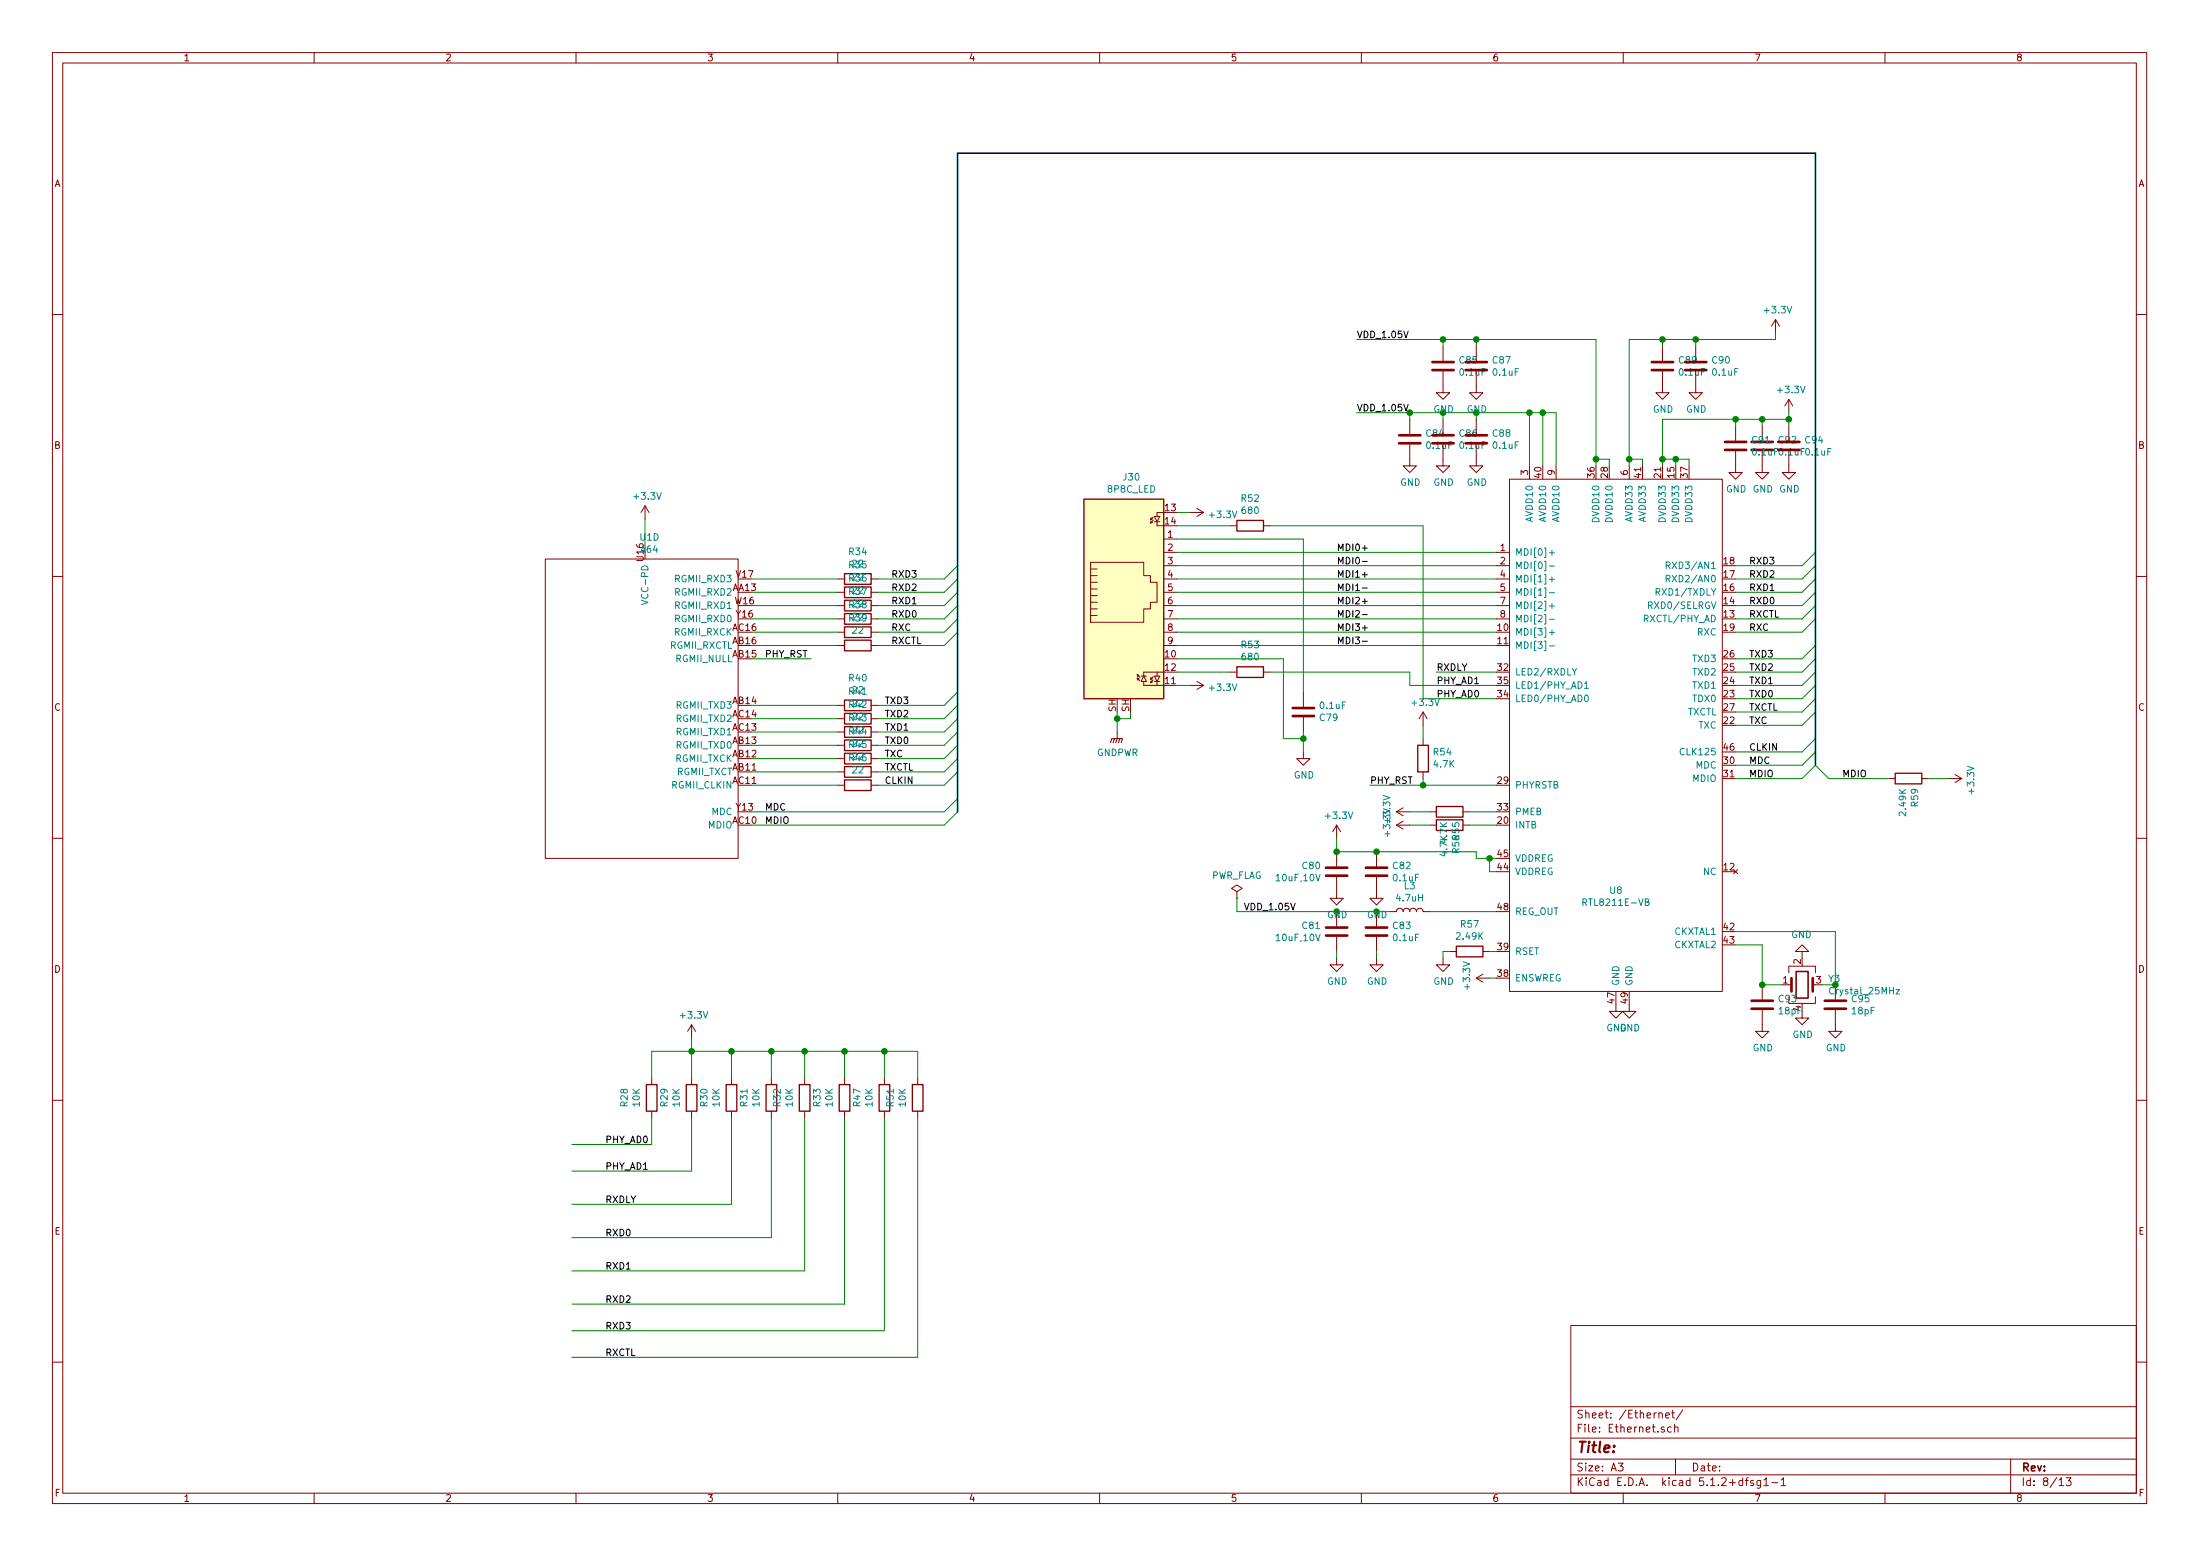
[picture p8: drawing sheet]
<svg xmlns="http://www.w3.org/2000/svg" width="420mm" height="297mm" viewBox="0 0 420 297" stroke-linecap="round" stroke-linejoin="round" font-family="sans-serif">
<g fill="none" stroke="#840000" stroke-width=".19">
<path d="M10 10h400v277h-400zM12 12h396v273.1h-396zM60 10v2M110 10v2M160 10v2M210 10v2M260 10v2M310 10v2M360 10v2M10 60h2M275.6 70.9v4.1h1.3l-1.3 1.2-1.3-1.2h1.3M275.6 66.1v2.8"/>
<path d="M281.9 70.9v4.1h1.3l-1.3 1.2-1.2-1.2h1.2M281.9 66.1v2.8M317.5 70.9v4.1h1.3l-1.3 1.2-1.3-1.2h1.3M317.5 66.1v2.8M323.8 70.9v4.1h1.3l-1.3 1.2-1.2-1.2h1.2M323.8 66.1v2.8M339.1 61l-.8 1.3M339.1 61v2.5M339.1 61l.8 1.3M341.6 76.2l-.7 1.3M341.6 76.2v2.6M341.6 76.2l.8 1.3"/>
<path d="M408 60h2M123.2 96.6l-.8 1.2M123.2 96.6v2.5M123.2 96.6l.8 1.2M219.8 99.5l-.1 .4M219.8 98.8l-.1 .4M220.2 99.4l-.5 .5 .4-.2M220.2 98.7l-.5 .5 .4-.1M220.5 98.6h1l-.5 1zM220.5 99.6h1M221 99.6v.8h1.2M222.2 97.8h-1.2v.8"/>
<path d="M227.3 97.8h2.6M228.6 97.1l1.3 .7M229.9 97.8l-1.3 .8M269.2 84.9v4h1.3l-1.3 1.3-1.2-1.3h1.2M269.2 80v2.8M275.6 84.9v4h1.3l-1.3 1.3-1.3-1.3h1.3M275.6 80v2.8M281.9 84.9v4h1.3l-1.3 1.3-1.2-1.3h1.2M281.9 80v2.8M288.3 91.5h40.6v97.8h-40.6zM292.1 88.9v2.6M297.2 88.9v2.6"/>
<path d="M311.1 88.9v2.6M331.5 86.1v4.1h1.2l-1.2 1.3-1.3-1.3h1.3M331.5 81.3v2.8M336.5 86.1v4.1h1.3l-1.3 1.3-1.2-1.3h1.2M336.5 81.3v2.8M341.6 86.1v4.1h1.3l-1.3 1.3-1.2-1.3h1.2M341.6 81.3v2.8M10 110h2M104.1 106.7h36.9v57.2h-36.9zM160 110.5h1.3M160 113.1h1.3M160 115.6h1.3"/>
<path d="M160 118.1h1.3M166.4 110.5h1.2M166.4 113.1h1.2M166.4 115.6h1.2M166.4 118.1h1.2M208.3 117.5h1.2M208.3 116.2h1.2M208.3 115h1.2M208.3 113.7h1.2M208.3 112.4h1.2M208.3 111.2h1.2M208.3 107.4h10.1v2.5h1.3v1.3h1.3v3.8h-1.3v1.2h-1.3v2.6h-10.1z"/>
<path d="M208.3 109.9h1.2M208.3 108.6h1.2M222.2 105.4h2.6M222.2 108h2.6M222.2 110.5h2.6M222.2 113.1h2.6M222.2 115.6h2.6M222.2 118.1h2.6M222.2 102.9h2.6M234.9 100.4h1.3M241.3 100.4h1.3M285.7 105.4h2.6"/>
<path d="M285.7 108h2.6M285.7 110.5h2.6M285.7 113.1h2.6M285.7 115.6h2.6M285.7 118.1h2.6M408 110h2M160 120.7h1.3M160 123.2h1.3M160 134.7h1.3M160 137.2h1.3M160 139.7h1.3M166.4 120.7h1.2"/>
<path d="M166.4 123.2h1.2M166.4 134.7h1.2M166.4 137.2h1.2M166.4 139.7h1.2M213.4 139.7v1.3M217.2 129.4l.1 .4M217.2 128.8l.1 .4M217.6 129.6l-.4-.2 .5 .6M217.6 128.9l-.4-.1 .5 .5M217.9 129.1h1M218.4 129.1l.5 1h-1zM218.4 130.1v.7h3.8"/>
<path d="M219.8 130l-.1 .3M219.8 129.3l-.1 .4M220.2 129.8l-.5 .5 .4-.1M220.2 129.2l-.5 .5 .4-.1M220.5 129.1h1l-.5 1zM220.5 130.1h1M221 128.3v.8M221 130.1v.7M222.2 128.3h-3.8v.8M222.2 120.7h2.6M222.2 123.2h2.6M227.3 130.8h2.6"/>
<path d="M228.6 130.1l1.3 .7M229.9 130.8l-1.3 .8M234.9 128.3h1.3M241.3 128.3h1.3M248.9 132.1v2.8M248.9 136.9v2.8M271.8 135.9l-.8 1.3M271.8 135.9v2.6M271.8 135.9l.7 1.3M160 142.3h1.3M160 144.8h1.3M160 147.4h1.3"/>
<path d="M160 149.9h1.3M166.4 142.3h1.2M166.4 144.8h1.2M166.4 147.4h1.2M166.4 149.9h1.2M248.9 143.5v1.3h1.3l-1.3 1.3-1.3-1.3h1.3M255.3 157.5v2.6M255.3 157.5l-.8 1.3M255.3 157.5l.7 1.3M266.7 157.5h2.5M266.7 157.5l1.3 .8M266.7 155h2.5"/>
<path d="M266.7 155l1.3 .7M268 156.8l-1.3 .7M268 154.2l-1.3 .8M271.8 141v1.3M271.8 147.4v1.2M273 157.5h1.3M273 155h1.3M279.4 157.5h1.3M279.4 155h1.3M360.7 148.6h1.2M367 148.6h1.3M372.1 148.6h2.5"/>
<path d="M373.4 147.9l1.2 .7M374.6 148.6l-1.2 .8M10 160h2M236.2 170.2l1-.6-1-.7-1 .7 1 .6v1.3M236.2 171.5h.1M255.3 167.4v4.1h1.2l-1.2 1.3-1.3-1.3h1.3M255.3 162.6v2.8M255.3 174v2.8M255.3 178.9v2.7M262.9 167.4v4.1h1.3l-1.3 1.3-1.3-1.3h1.3M262.9 162.6v2.8M262.9 174v2.8"/>
<path d="M262.9 178.9v2.7M265.4 174h1.3a.63 .63 0 0 1 .6-.6 .63 .63 0 0 1 .7 .6 .63 .63 0 0 1 .6-.6 .63 .63 0 0 1 .6 .6 .63 .63 0 0 1 .7-.6 .63 .63 0 0 1 .6 .6 .63 .63 0 0 1 .6-.6 .63 .63 0 0 1 .7 .6h1.2M331.1 166l.8 .8M331.9 166l-.8 .8M408 160h2M132.1 195.6v2.6M132.1 195.6l-.8 1.3M132.1 195.6l.7 1.3M255.3 182.9v1.3h1.2l-1.2 1.3-1.3-1.3h1.3M262.9 182.9v1.3h1.3l-1.3 1.3-1.3-1.3h1.3M275.6 182.9v1.3h1.3l-1.3 1.3-1.3-1.3h1.3M276.9 181.6h1.2"/>
<path d="M281.9 186.7l1.3 .8M281.9 186.7h2.6M283.2 186l-1.3 .7M283.2 181.6h1.3M308.6 191.8v1.3h1.3l-1.3 1.2-1.3-1.2h1.3M311.1 191.8v1.3h1.3l-1.3 1.2-1.2-1.2h1.2M336.5 192.8v4.1h1.3l-1.3 1.3-1.2-1.3h1.2M336.5 188v2.8M341.6 190.3v1.3h5.1v-1.3M341.6 185.7v-1.3h5.1v1.3M341.6 188h.5M344.2 193.1v1.2h1.2l-1.2 1.3-1.3-1.3h1.3"/>
<path d="M344.2 181.6h1.2l-1.2-1.2-1.3 1.2h1.3v1.3M346.2 188h.5M350.5 192.8v4.1h1.3l-1.3 1.3-1.3-1.3h1.3M10 210h2M124.5 205.8v1.2M124.5 212.1v1.3M132.1 205.8v1.2M132.1 212.1v1.3M139.7 205.8v1.2M139.7 212.1v1.3M147.3 205.8v1.2M147.3 212.1v1.3"/>
<path d="M153.7 205.8v1.2M153.7 212.1v1.3M161.3 205.8v1.2M161.3 212.1v1.3M168.9 205.8v1.2M168.9 212.1v1.3M175.3 205.8v1.2M175.3 212.1v1.3M408 210h2M300 253h108v32.1h-108zM10 260h2M300 278.5h108"/>
<path d="M300 274.5h108M300 268.5h108M309 279.3h1l-.5 .6 .4 .1v.7l-.2 .1-.7-.1M316.8 269.8h.1a.37 .37 0 0 1 .6 .1v.8M317.8 272.5a.37 .37 0 0 0-.6 .1l.1 .2 .5 .2 .1 .1-.2 .3-.5-.1M318.1 270.2l.7-.1-.1-.3-.4-.1-.2 .2 .1 .7h.5M319.2 272.5l-.5-.1-.2 .3v.6l.2 .1 .5-.1M319.3 269.7h.5M319.5 269.2v1.3l.3 .2M319.8 272.5h.1a.37 .37 0 0 1 .6 .1v.8M319.8 271.9v1.5M320 278.5v3"/>
<path d="M321.4 269.1l-1.3 2M384 278.5v6.6M408 260h2M60 285.1v1.9M110 285.1v1.9M160 285.1v1.9M210 285.1v1.9M260 285.1v1.9M300 281.5h108M310 285.1v1.9M333.3 282.6h.6M333.9 282.1l-.4 .2v1.3"/>
<path d="M334.9 282.7l-.4-.1-.2 .2 .1 .2 .5 .2v.3h-.6M336.2 282.6v1.2l-.3 .3-.3-.1M336.2 282.7l-.4-.1-.3 .3 .1 .6 .2 .1 .4-.1M336.9 282.5l.4-.4v1.5M336.9 283.6h.8M338.4 283h1.1M340.2 282.5l.4-.4v1.5M340.2 283.6h.8M360 285.1v1.9M393.2 282.5l.5-.4v1.5M393.2 283.6h.9M394.6 282.1h.9l-.5 .6 .5 .1v.7l-.3 .1-.6-.1"/>
</g>
<g fill="none" stroke="#008484" stroke-width=".19">
<path d="M122.5 114.6l1.2 .4-1.2 .4M295.9 105.5h1M295.9 108.1h1M295.9 110.6h1M295.9 113.1h1M295.9 115.7h1M295.9 118.2h1M296.4 105v1M296.4 110.1v1M296.4 115.2v1M314.8 115.6l.7-.1v-.5l-.7-.1v1.3M316.3 113h.6v-.5l-.6-.1v1.2"/>
<path d="M318.2 110.5l.6-.1 .1-.2v-.3l-.7-.1v1.3M318.2 107.9h.6l.1-.2v-.3l-.7-.1v1.2M318.5 110.5l.4 .6M318.5 107.9l.4 .6M295.9 120.8h1M295.9 123.3h1M296.4 120.3v.9M300.3 127.6l.4 .7 .4-.7M302.6 130.5l.4-.4v1.3M302.6 131.4h.8M302.7 132.8l.2-.1a.67 .67 0 0 1 .5 .6 .67 .67 0 0 1-.5 .6l-.3-.4zM264.2 153.9v-.8l.5 .4 .1-.4h.5l.2 .2-.2 .6"/>
<path d="M264.2 151.9l1.3 .4-1.3 .4M275.1 157.8h1.2M275.1 157.1l.7 .7M276.3 158.8l-1.2-.5v.8M276.3 157.1l-.7 .5M302.3 172.2h.6l.1-.5-.7-.1v1.3M314.2 172.2l.6-.1v-.4l-.6-.1v1.3h.5l.3-.3v-.2l-.3-.2M362.1 188.9h.7l-.7 .8h.7"/>
</g>
<g fill="none" stroke="#008400" stroke-width=".19">
<path d="M259.1 78.8h38.1v10.1M259.1 64.8h45.7v24.1M269.2 78.8v1.2M275.6 64.8v1.3M275.6 78.8v1.2M281.9 64.8v1.3M281.9 78.8v1.2M292.1 78.8v10.1M294.6 78.8v10.1M317.5 64.8v1.3M323.8 64.8v1.3M339.1 63.5v1.3h-28v24.1"/>
<path d="M341.6 78.8v2.5M123.2 99.1v5.1M224.8 97.8h2.5M304.8 87.7h2.5v1.2M311.1 87.7h2.6v1.2M317.5 87.7h5.1v1.2M320 87.7v1.2M331.5 80v1.3M336.5 80v1.3M341.6 80h-24.1v8.9M143.5 110.5h16.5M143.5 113.1h16.5"/>
<path d="M143.5 115.6h16.5M143.5 118.1h16.5M182.9 108l-2.6 2.5h-12.7M182.9 113.1l-2.6 2.5h-12.7M182.9 115.6l-2.6 2.5h-12.7M182.9 110.5l-2.6 2.6h-12.7M182.9 118.1l-2.6 2.6h-12.7M224.8 110.5h60.9M224.8 113.1h60.9M224.8 115.6h60.9M224.8 118.1h60.9M224.8 108h60.9"/>
<path d="M224.8 102.9h24.1v29.2M224.8 100.4h10.1M224.8 105.4h60.9M242.6 100.4h29.2v33h13.9M346.7 108l-2.5 2.5h-12.7M346.7 110.5l-2.5 2.6h-12.7M346.7 113.1l-2.5 2.5h-12.7M346.7 115.6l-2.5 2.5h-12.7M346.7 118.1l-2.5 2.6h-12.7M346.7 105.4l-2.5 2.6h-12.7M143.5 120.7h16.5M143.5 123.2h16.5"/>
<path d="M143.5 134.7h16.5M143.5 137.2h16.5M143.5 139.7h16.5M143.5 125.8h11.4M182.9 120.7l-2.6 2.5h-12.7M182.9 132.1l-2.6 2.6h-12.7M182.9 134.7l-2.6 2.5h-12.7M182.9 137.2l-2.6 2.5h-12.7M182.9 139.7l-2.6 2.6h-12.7M213.4 135.9v3.8M215.9 135.9v1.3h-2.5M224.8 120.7h60.9"/>
<path d="M224.8 123.2h60.9M224.8 130.8h2.5M224.8 128.3h10.1M224.8 125.8h20.3v15.2h3.8M242.6 128.3h26.6v2.5h16.5M248.9 139.7v3.8M271.8 138.5v2.5M274.3 128.3h11.4M346.7 135.9l-2.5 2.6h-12.7M346.7 130.8l-2.5 2.6h-12.7M346.7 128.3l-2.5 2.5h-12.7M346.7 125.8l-2.5 2.5h-12.7"/>
<path d="M346.7 123.2l-2.5 2.6h-12.7M346.7 133.4l-2.5 2.5h-12.7M143.5 142.3h16.5M143.5 144.8h16.5M143.5 147.4h16.5M143.5 149.9h16.5M182.9 142.3l-2.6 2.5h-12.7M182.9 144.8l-2.6 2.6h-12.7M182.9 147.4l-2.6 2.5h-12.7M182.9 152.4l-2.6 2.6h-36.8M182.9 155l-2.6 2.5h-36.8M261.6 149.9h24.1"/>
<path d="M269.2 155h3.8M269.2 157.5h3.8M271.8 148.6v1.3M280.7 155h5M280.7 157.5h5M331.5 148.6h12.7l2.5-2.5 2.5 2.5h11.5M346.7 143.5l-2.5 2.6h-12.7M346.7 141l-2.5 2.5h-12.7M368.3 148.6h3.8M236.2 171.5v2.5h26.7M255.3 160.1v2.5h26.6v1.3h3.8M273 174h12.7"/>
<path d="M284.5 163.9v2.5h1.2M331.5 177.8h19v10.2h-2.5M132.1 198.2v7.6M255.3 181.6v1.3M262.9 181.6v1.3M276.9 181.6h-1.3v1.3M284.5 181.6h1.2M284.5 186.7h1.2M331.5 180.4h5v7.6h3.9M124.5 213.4v5.1h-15.3M124.5 205.8v-5.1h50.8v5.1M132.1 213.4v10.2h-22.9"/>
<path d="M139.7 200.7v5.1M139.7 213.4v16.5h-30.5M147.3 213.4v22.9h-38.1M147.3 200.7v5.1M153.7 213.4v29.2h-44.5M153.7 200.7v5.1M161.3 213.4v35.6h-52.1M161.3 200.7v5.1M168.9 213.4v40.6h-59.7M168.9 200.7v5.1M175.3 213.4v45.7h-66.1"/>
</g>
<g fill="none" stroke="#840000" stroke-width=".51">
<path d="M273.6 70.6h4M273.6 69.1h4M279.9 70.6h4.1M279.9 69.1h4.1M315.5 70.6h4M315.5 69.1h4M321.8 70.6h4.1M321.8 69.1h4.1M267.2 84.6h4.1M267.2 83.1h4.1M273.6 84.6h4M273.6 83.1h4"/>
<path d="M279.9 84.6h4.1M279.9 83.1h4.1M329.4 85.9h4.1M329.4 84.4h4.1M334.5 85.9h4.1M334.5 84.4h4.1M339.6 85.9h4.1M339.6 84.4h4.1M246.9 135.2h4.1M246.9 136.7h4.1M253.2 178.6h4.1M253.2 177.1h4.1"/>
<path d="M253.2 167.2h4.1M253.2 165.6h4.1M260.9 178.6h4M260.9 177.1h4M260.9 167.2h4M260.9 165.6h4M334.5 192.6h4.1M334.5 191h4.1M342.1 186.7v2.6M346.2 186.7v2.6M348.5 192.6h4.1M348.5 191h4.1"/>
</g>
<path d="M346.7 146.1v-116.9h-163.8v125.8" fill="none" stroke="#000084" stroke-width=".3"/>
<g fill="#008400" stroke="#008400" stroke-width=".25">
<circle cx="262.9" cy="162.6" r=".51"/>
<circle cx="284.5" cy="163.9" r=".51"/>
<circle cx="213.4" cy="137.2" r=".51"/>
<circle cx="294.6" cy="78.8" r=".51"/>
<circle cx="292.1" cy="78.8" r=".51"/>
<circle cx="269.2" cy="78.8" r=".51"/>
<circle cx="304.8" cy="87.7" r=".51"/>
<circle cx="275.6" cy="64.8" r=".51"/>
<circle cx="281.9" cy="64.8" r=".51"/>
<circle cx="311.1" cy="87.7" r=".51"/>
<circle cx="317.5" cy="64.8" r=".51"/>
<circle cx="323.8" cy="64.8" r=".51"/>
<circle cx="317.5" cy="87.7" r=".51"/>
<circle cx="320" cy="87.7" r=".51"/>
<circle cx="336.5" cy="80" r=".51"/>
<circle cx="341.6" cy="80" r=".51"/>
<circle cx="271.8" cy="149.9" r=".51"/>
<circle cx="336.5" cy="188" r=".51"/>
<circle cx="350.5" cy="188" r=".51"/>
<circle cx="132.1" cy="200.7" r=".51"/>
<circle cx="255.3" cy="162.6" r=".51"/>
<circle cx="139.7" cy="200.7" r=".51"/>
<circle cx="147.3" cy="200.7" r=".51"/>
<circle cx="153.7" cy="200.7" r=".51"/>
<circle cx="161.3" cy="200.7" r=".51"/>
<circle cx="168.9" cy="200.7" r=".51"/>
<circle cx="248.9" cy="141" r=".51"/>
<circle cx="331.5" cy="80" r=".51"/>
</g>
<path d="M207 95.3h15.2v38.1h-15.2z" fill="#ffffc2" stroke="#ffffc2" stroke-width=".19"/>
<g fill="none" stroke="#840000" stroke-width=".25">
<path d="M207 95.3h15.2v38.1h-15.2zM236.2 99.4h5.1v2h-5.1zM161.3 109.5h5.1v2h-5.1zM161.3 112.1h5.1v2h-5.1zM161.3 114.6h5.1v2h-5.1zM161.3 117.1h5.1v2.1h-5.1zM161.3 119.7h5.1v2h-5.1zM161.3 122.2h5.1v2h-5.1zM161.3 133.6h5.1v2.1h-5.1zM161.3 136.2h5.1v2h-5.1zM161.3 138.7h5.1v2.1h-5.1zM236.2 127.3h5.1v2h-5.1z"/>
<path d="M161.3 141.3h5.1v2h-5.1zM161.3 143.8h5.1v2h-5.1zM161.3 146.3h5.1v2.1h-5.1zM161.3 148.9h5.1v2h-5.1zM270.8 142.3h2v5.1h-2zM274.3 156.5h5.1v2h-5.1zM274.3 154h5.1v2h-5.1zM361.9 147.6h5.1v2h-5.1zM278.1 180.6h5.1v2.1h-5.1zM123.4 207h2.1v5.1h-2.1zM131.1 207h2v5.1h-2zM138.7 207h2v5.1h-2z"/>
<path d="M146.3 207h2v5.1h-2zM152.7 207h2v5.1h-2zM160.3 207h2v5.1h-2zM167.9 207h2v5.1h-2zM174.2 207h2.1v5.1h-2.1z"/>
</g>
<path d="M212.1 141.8l.2-.8h2.1l-.3 .8M212.9 141l-.3 .8M213.4 141l-.3 .8M213.9 141l-.3 .8" fill="none" stroke="#840000" stroke-width=".2"/>
<path d="M343 185.5h2.3v5h-2.3z" fill="none" stroke="#840000" stroke-width=".3"/>
<path d="M260.2 104.6h.9M260.2 107.2h.9M260.2 109.7h.9M260.2 112.3h.9M260.2 114.8h.9M260.2 117.3h.9M260.2 119.9h.9M260.2 122.4h.9" fill="none" stroke="#000" stroke-width=".19"/>
<text font-size="2.8" fill="#840000" x="301" y="277.3">Title:</text>
<g font-size="2.1" fill="#840000">
<text x="301" y="273.5">File: Ethernet.sch</text>
<text x="301" y="270.8">Sheet: /Ethernet/</text>
<text x="301" y="280.9">Size: A3</text>
<text x="323" y="280.9">Date:</text>
<text x="386" y="280.9">Rev:</text>
<text x="301" y="283.7">KiCad E.D.A. kicad 5.1.2+dfsg1-1</text>
<text x="386" y="283.7">Id: 8/13</text>
</g>
<g font-size="1.8" fill="#840000">
<text x="35" y="11.7">1</text>
<text x="85" y="11.7">2</text>
<text x="135" y="11.7">3</text>
<text x="185" y="11.7">4</text>
<text x="235" y="11.7">5</text>
<text x="285" y="11.7">6</text>
<text x="335" y="11.7">7</text>
<text x="385" y="11.7">8</text>
<text x="10.4" y="35.7">A</text>
<text x="408.4" y="35.7">A</text>
<text x="10.4" y="85.7">B</text>
<text x="408.4" y="85.7">B</text>
<text x="291.8" y="90.7" transform="rotate(-90 291.8 90.7)">3</text>
<text x="294.4" y="91.2" transform="rotate(-90 294.4 91.2)">40</text>
<text x="296.9" y="90.7" transform="rotate(-90 296.9 90.7)">9</text>
<text x="304.5" y="91.2" transform="rotate(-90 304.5 91.2)">36</text>
<text x="307.1" y="91.2" transform="rotate(-90 307.1 91.2)">28</text>
<text x="310.9" y="90.7" transform="rotate(-90 310.9 90.7)">6</text>
<text x="313.4" y="91.2" transform="rotate(-90 313.4 91.2)">41</text>
<text x="317.2" y="91.2" transform="rotate(-90 317.2 91.2)">21</text>
<text x="319.8" y="91.2" transform="rotate(-90 319.8 91.2)">15</text>
<text x="322.3" y="91.2" transform="rotate(-90 322.3 91.2)">37</text>
<text x="222.6" y="97.6">13</text>
<text x="222.6" y="100.1">14</text>
<text x="223" y="102.7">1</text>
<text x="223" y="105.2">2</text>
<text x="223" y="107.7">3</text>
<text x="286.5" y="105.2">1</text>
<text x="286.5" y="107.7">2</text>
<text x="329.2" y="107.7">18</text>
<text x="140" y="112.8">AA13</text>
<text x="140.7" y="110.3">V17</text>
<text x="223" y="110.3">4</text>
<text x="223" y="112.8">5</text>
<text x="286.5" y="110.3">4</text>
<text x="286.5" y="112.8">5</text>
<text x="329.2" y="112.8">16</text>
<text x="329.2" y="110.3">17</text>
<text x="140.4" y="115.4">W16</text>
<text x="140.7" y="117.9">Y16</text>
<text x="223" y="115.4">6</text>
<text x="223" y="117.9">7</text>
<text x="286.5" y="115.4">7</text>
<text x="286.5" y="117.9">8</text>
<text x="329.2" y="117.9">13</text>
<text x="329.2" y="115.4">14</text>
<text x="140" y="125.5">AB15</text>
<text x="140" y="123">AB16</text>
<text x="140" y="120.4">AC16</text>
<text x="222.6" y="125.5">10</text>
<text x="223" y="120.4">8</text>
<text x="223" y="123">9</text>
<text x="286.1" y="120.4">10</text>
<text x="286.1" y="123">11</text>
<text x="329.2" y="120.4">19</text>
<text x="329.2" y="125.5">26</text>
<text x="222.6" y="130.6">11</text>
<text x="222.6" y="128.1">12</text>
<text x="286.1" y="128.1">32</text>
<text x="286.1" y="130.6">35</text>
<text x="329.2" y="130.6">24</text>
<text x="329.2" y="128.1">25</text>
<text x="10.4" y="135.7">C</text>
<text x="140" y="134.4">AB14</text>
<text x="140" y="136.9">AC14</text>
<text x="213.1" y="135.9" transform="rotate(-90 213.1 135.9)">SH</text>
<text x="215.6" y="135.9" transform="rotate(-90 215.6 135.9)">SH</text>
<text x="286.1" y="133.1">34</text>
<text x="329.2" y="133.1">23</text>
<text x="329.2" y="135.7">27</text>
<text x="408.4" y="135.7">C</text>
<text x="140" y="142">AB13</text>
<text x="140" y="139.5">AC13</text>
<text x="329.2" y="138.2">22</text>
<text x="329.2" y="143.3">46</text>
<text x="140" y="147.1">AB11</text>
<text x="140" y="144.6">AB12</text>
<text x="140" y="149.6">AC11</text>
<text x="286.1" y="149.6">29</text>
<text x="329.2" y="145.8">30</text>
<text x="329.2" y="148.4">31</text>
<text x="140.7" y="154.7">Y13</text>
<text x="286.1" y="154.7">33</text>
<text x="140" y="157.3">AC10</text>
<text x="286.1" y="157.3">20</text>
<text x="286.1" y="166.2">44</text>
<text x="286.1" y="163.6">45</text>
<text x="329.2" y="166.2">12</text>
<text x="286.1" y="173.8">48</text>
<text x="329.2" y="177.6">42</text>
<text x="10.4" y="185.7">D</text>
<text x="286.1" y="181.4">39</text>
<text x="329.2" y="180.1">43</text>
<text x="343.9" y="184" transform="rotate(-90 343.9 184)">2</text>
<text x="408.4" y="185.7">D</text>
<text x="286.1" y="186.5">38</text>
<text x="308.4" y="191.5" transform="rotate(-90 308.4 191.5)">47</text>
<text x="310.9" y="191.5" transform="rotate(-90 310.9 191.5)">49</text>
<text x="340.5" y="187.7">1</text>
<text x="346.9" y="187.7">3</text>
<text x="349.8" y="189.8">Crystal_25MHz</text>
<text x="10.4" y="235.7">E</text>
<text x="408.4" y="235.7">E</text>
<text x="10.5" y="285.7">F</text>
<text x="35" y="286.7">1</text>
<text x="85" y="286.7">2</text>
<text x="135" y="286.7">3</text>
<text x="185" y="286.7">4</text>
<text x="235" y="286.7">5</text>
<text x="285" y="286.7">6</text>
<text x="335" y="286.7">7</text>
<text x="385" y="286.7">8</text>
<text x="408.5" y="285.7">F</text>
</g>
<g font-size="1.8" fill="#008484">
<text x="337.1" y="59.8">+3.3V</text>
<text x="278.8" y="69.4">C85</text>
<text x="278.9" y="71.7">0.1uF</text>
<text x="285.1" y="69.4">C87</text>
<text x="285.2" y="71.7">0.1uF</text>
<text x="320.7" y="69.4">C89</text>
<text x="320.8" y="71.7">0.1uF</text>
<text x="327.1" y="69.4">C90</text>
<text x="327.2" y="71.7">0.1uF</text>
<text x="339.7" y="75.1">+3.3V</text>
<text x="272.4" y="83.4">C84</text>
<text x="273.8" y="78.8">GND</text>
<text x="278.8" y="83.4">C86</text>
<text x="280.1" y="78.8">GND</text>
<text x="285.1" y="83.4">C88</text>
<text x="315.7" y="78.8">GND</text>
<text x="322" y="78.8">GND</text>
<text x="272.5" y="85.7">0.1uF</text>
<text x="278.9" y="85.7">0.1uF</text>
<text x="285.2" y="85.7">0.1uF</text>
<text x="334.7" y="84.6">C91</text>
<text x="334.8" y="87">0.1uF 0.1uF 0.1uF</text>
<text x="339.8" y="84.6">C92</text>
<text x="344.8" y="84.6">C94</text>
<text x="121.2" y="95.4">+3.3V</text>
<text x="211.6" y="94">8P8C_LED</text>
<text x="214.6" y="91.7">J30</text>
<text x="237.1" y="95.8">R52</text>
<text x="267.4" y="92.7">GND</text>
<text x="273.8" y="92.7">GND</text>
<text x="280.1" y="92.7">GND</text>
<text x="329.6" y="94">GND GND GND</text>
<text x="231.2" y="98.9">+3.3V</text>
<text x="237.3" y="98.1">680</text>
<text x="292.7" y="99.5" transform="rotate(-90 292.7 99.5)">AVDD10</text>
<text x="295.3" y="99.5" transform="rotate(-90 295.3 99.5)">AVDD10</text>
<text x="297.8" y="99.5" transform="rotate(-90 297.8 99.5)">AVDD10</text>
<text x="305.4" y="99.5" transform="rotate(-90 305.4 99.5)">DVDD10</text>
<text x="308" y="99.5" transform="rotate(-90 308 99.5)">DVDD10</text>
<text x="311.8" y="99.5" transform="rotate(-90 311.8 99.5)">AVDD33</text>
<text x="314.3" y="99.5" transform="rotate(-90 314.3 99.5)">AVDD33</text>
<text x="318.1" y="99.5" transform="rotate(-90 318.1 99.5)">DVDD33</text>
<text x="320.7" y="99.5" transform="rotate(-90 320.7 99.5)">DVDD33</text>
<text x="323.2" y="99.5" transform="rotate(-90 323.2 99.5)">DVDD33</text>
<text x="122.3" y="103.2">U1D</text>
<text x="122.4" y="105.5">A64</text>
<text x="122.9" y="107.1" transform="rotate(-90 122.9 107.1)">U16</text>
<text x="162.2" y="106">R34</text>
<text x="289.3" y="106.1">MDI[0]+</text>
<text x="129.1" y="113.7">RGMII_RXD2</text>
<text x="129.1" y="111.2">RGMII_RXD3</text>
<text x="162.2" y="108.5">R35</text>
<text x="162.2" y="111">R36</text>
<text x="162.2" y="113.6">R37</text>
<text x="162.9" y="108.3">22</text>
<text x="162.9" y="110.8">22</text>
<text x="162.9" y="113.3">22</text>
<text x="289.3" y="108.6">MDI[0]-</text>
<text x="289.3" y="111.2">MDI[1]+</text>
<text x="289.3" y="113.7">MDI[1]-</text>
<text x="316.9" y="113.7">RXD1/TXDLY</text>
<text x="319.2" y="111.2">RXD2/AN0</text>
<text x="319.2" y="108.6">RXD3/AN1</text>
<text x="123.8" y="114.5" transform="rotate(-90 123.8 114.5)">VCC-PD</text>
<text x="129.1" y="116.2">RGMII_RXD1</text>
<text x="129.1" y="118.8">RGMII_RXD0</text>
<text x="162.2" y="116.1">R38</text>
<text x="162.2" y="118.7">R39</text>
<text x="162.9" y="115.9">22</text>
<text x="162.9" y="118.4">22</text>
<text x="289.3" y="116.2">MDI[2]+</text>
<text x="289.3" y="118.8">MDI[2]-</text>
<text x="314.4" y="118.8">RXCTL/PHY_AD</text>
<text x="315.4" y="116.2">RXD0/SELRGV</text>
<text x="128" y="123.9">RGMII_RXCTL</text>
<text x="128.9" y="121.3">RGMII_RXCK</text>
<text x="162.9" y="121">22</text>
<text x="237.1" y="123.7">R53</text>
<text x="289.3" y="121.3">MDI[3]+</text>
<text x="289.3" y="123.9">MDI[3]-</text>
<text x="324.2" y="121.3">RXC</text>
<text x="129.1" y="126.4">RGMII_NULL</text>
<text x="162.2" y="130.1">R40</text>
<text x="231.2" y="131.9">+3.3V</text>
<text x="237.3" y="126">680</text>
<text x="289.3" y="128.9">LED2/RXDLY</text>
<text x="289.3" y="131.5">LED1/PHY_AD1</text>
<text x="323.4" y="131.5">TXD1</text>
<text x="323.4" y="128.9">TXD2</text>
<text x="323.4" y="126.4">TXD3</text>
<text x="129.3" y="135.3">RGMII_TXD3</text>
<text x="129.3" y="137.8">RGMII_TXD2</text>
<text x="162.2" y="132.6">R41</text>
<text x="162.2" y="135.2">R42</text>
<text x="162.2" y="137.7">R43</text>
<text x="162.9" y="132.4">22</text>
<text x="162.9" y="134.9">22</text>
<text x="162.9" y="137.5">22</text>
<text x="252.1" y="137.7">C79</text>
<text x="252.2" y="135.3">0.1uF</text>
<text x="269.8" y="134.8">+3.3V</text>
<text x="289.3" y="134">LED0/PHY_AD0</text>
<text x="322.2" y="136.6">TXCTL</text>
<text x="323.4" y="134">TDX0</text>
<text x="129.3" y="142.9">RGMII_TXD0</text>
<text x="129.3" y="140.4">RGMII_TXD1</text>
<text x="162.2" y="140.2">R44</text>
<text x="162.2" y="142.8">R45</text>
<text x="162.9" y="140">22</text>
<text x="162.9" y="142.6">22</text>
<text x="324.4" y="139.1">TXC</text>
<text x="129.1" y="145.5">RGMII_TXCK</text>
<text x="129.2" y="148">RGMII_TXCT</text>
<text x="162.2" y="145.3">R46</text>
<text x="162.9" y="145.1">22</text>
<text x="162.9" y="147.6">22</text>
<text x="209.4" y="144.3">GNDPWR</text>
<text x="247.1" y="148.6">GND</text>
<text x="273.8" y="144.2">R54</text>
<text x="273.9" y="146.5">4.7K</text>
<text x="321.3" y="144.2">CLK125</text>
<text x="323.3" y="149.3">MDIO</text>
<text x="323.9" y="146.7">MDC</text>
<text x="128.4" y="150.5">RGMII_CLKIN</text>
<text x="135.9" y="155.6">MDC</text>
<text x="289.3" y="150.5">PHYRSTB</text>
<text x="289.3" y="155.6">PMEB</text>
<text x="364" y="155.6" transform="rotate(-90 364 155.6)">2.49K</text>
<text x="366.3" y="153.9" transform="rotate(-90 366.3 153.9)">R59</text>
<text x="377.1" y="151.3" transform="rotate(-90 377.1 151.3)">+3.3V</text>
<text x="135.3" y="158.2">MDIO</text>
<text x="253.3" y="156.3">+3.3V</text>
<text x="265.5" y="159.5" transform="rotate(-90 265.5 159.5)">+3.3V</text>
<text x="289.3" y="158.2">INTB</text>
<text x="231.3" y="167.8">PWR_FLAG</text>
<text x="248.8" y="165.9">C80</text>
<text x="266.1" y="165.9">C82</text>
<text x="276.4" y="163.4" transform="rotate(-90 276.4 163.4)">4.7K</text>
<text x="278.7" y="162.8" transform="rotate(-90 278.7 162.8)">R56R55</text>
<text x="289.3" y="167">VDDREG</text>
<text x="289.3" y="164.5">VDDREG</text>
<text x="325.3" y="167">NC</text>
<text x="244" y="168.2">10uF,10V</text>
<text x="266.2" y="168.2">0.1uF</text>
<text x="266.8" y="172.1">4.7uH</text>
<text x="268.2" y="169.8">L3</text>
<text x="302.8" y="172.9">RTL8211E-VB</text>
<text x="307.5" y="170.6">U8</text>
<text x="244" y="179.7">10uF,10V</text>
<text x="248.8" y="177.4">C81</text>
<text x="253.4" y="175.3">GND</text>
<text x="261.1" y="175.3">GND</text>
<text x="266.1" y="177.4">C83</text>
<text x="266.2" y="179.7">0.1uF</text>
<text x="278.3" y="179.4">2.49K</text>
<text x="279" y="177.1">R57</text>
<text x="289.3" y="174.7">REG_OUT</text>
<text x="319.8" y="178.5">CKXTAL1</text>
<text x="342.1" y="179.1">GND</text>
<text x="289.3" y="182.3">RSET</text>
<text x="319.8" y="181">CKXTAL2</text>
<text x="253.4" y="188">GND</text>
<text x="261.1" y="188">GND</text>
<text x="273.8" y="188">GND</text>
<text x="280.8" y="188.7" transform="rotate(-90 280.8 188.7)">+3.3V</text>
<text x="289.3" y="187.4">ENSWREG</text>
<text x="309.2" y="188.3" transform="rotate(-90 309.2 188.3)">GND</text>
<text x="311.8" y="188.3" transform="rotate(-90 311.8 188.3)">GND</text>
<text x="339.8" y="191.3">C93</text>
<text x="349.2" y="187.5">Y3</text>
<text x="353.7" y="191.3">C95</text>
<text x="130.1" y="194.4">+3.3V</text>
<text x="306.8" y="196.9">GND</text>
<text x="309.3" y="196.9">GND</text>
<text x="339.8" y="193.6">18pF</text>
<text x="343.9" y="192.9" transform="rotate(-90 343.9 192.9)">4</text>
<text x="353.8" y="193.6">18pF</text>
<text x="334.7" y="200.7">GND</text>
<text x="342.3" y="198.2">GND</text>
<text x="348.7" y="200.7">GND</text>
<text x="119.9" y="211.2" transform="rotate(-90 119.9 211.2)">R28</text>
<text x="122.2" y="211.2" transform="rotate(-90 122.2 211.2)">10K</text>
<text x="127.5" y="211.2" transform="rotate(-90 127.5 211.2)">R29</text>
<text x="129.8" y="211.2" transform="rotate(-90 129.8 211.2)">10K</text>
<text x="135.1" y="211.2" transform="rotate(-90 135.1 211.2)">R30</text>
<text x="137.4" y="211.2" transform="rotate(-90 137.4 211.2)">10K</text>
<text x="142.7" y="211.2" transform="rotate(-90 142.7 211.2)">R31</text>
<text x="145.1" y="211.2" transform="rotate(-90 145.1 211.2)">10K</text>
<text x="149.1" y="211.2" transform="rotate(-90 149.1 211.2)">R32</text>
<text x="151.4" y="211.2" transform="rotate(-90 151.4 211.2)">10K</text>
<text x="156.7" y="211.2" transform="rotate(-90 156.7 211.2)">R33</text>
<text x="159" y="211.2" transform="rotate(-90 159 211.2)">10K</text>
<text x="164.3" y="211.2" transform="rotate(-90 164.3 211.2)">R47</text>
<text x="166.6" y="211.2" transform="rotate(-90 166.6 211.2)">10K</text>
<text x="170.7" y="211.2" transform="rotate(-90 170.7 211.2)">R51</text>
<text x="173" y="211.2" transform="rotate(-90 173 211.2)">10K</text>
</g>
<g font-size="1.8">
<text x="259.1" y="64.6">VDD_1.05V</text>
<text x="259.1" y="78.5">VDD_1.05V</text>
<text x="255.3" y="105.2">MDI0+</text>
<text x="255.3" y="107.7">MDI0-</text>
<text x="334" y="107.7">RXD3</text>
<text x="170.2" y="110.3">RXD3</text>
<text x="170.2" y="112.8">RXD2</text>
<text x="255.3" y="110.3">MDI1+</text>
<text x="255.3" y="112.8">MDI1-</text>
<text x="334" y="112.8">RXD1</text>
<text x="334" y="110.3">RXD2</text>
<text x="170.2" y="115.4">RXD1</text>
<text x="170.2" y="117.9">RXD0</text>
<text x="255.3" y="115.4">MDI2+</text>
<text x="255.3" y="117.9">MDI2-</text>
<text x="334" y="117.9">RXCTL</text>
<text x="334" y="115.4">RXD0</text>
<text x="146" y="125.5">PHY_RST</text>
<text x="170.2" y="120.4">RXC</text>
<text x="170.2" y="123">RXCTL</text>
<text x="255.3" y="120.4">MDI3+</text>
<text x="255.3" y="123">MDI3-</text>
<text x="334" y="125.5">TXD3</text>
<text x="334" y="120.4">RXC</text>
<text x="274.3" y="130.6">PHY_AD1</text>
<text x="274.3" y="128.1">RXDLY</text>
<text x="334" y="130.6">TXD1</text>
<text x="334" y="128.1">TXD2</text>
<text x="168.9" y="134.4">TXD3</text>
<text x="168.9" y="136.9">TXD2</text>
<text x="274.3" y="133.1">PHY_AD0</text>
<text x="334" y="135.7">TXCTL</text>
<text x="334" y="133.1">TXD0</text>
<text x="168.9" y="139.5">TXD1</text>
<text x="168.9" y="142">TXD0</text>
<text x="334" y="143.3">CLKIN</text>
<text x="334" y="138.2">TXC</text>
<text x="168.9" y="144.6">TXC</text>
<text x="168.9" y="147.1">TXCTL</text>
<text x="168.9" y="149.6">CLKIN</text>
<text x="261.6" y="149.6">PHY_RST</text>
<text x="334" y="148.4">MDIO</text>
<text x="334" y="145.8">MDC</text>
<text x="351.8" y="148.4">MDIO</text>
<text x="146" y="154.7">MDC</text>
<text x="146" y="157.3">MDIO</text>
<text x="237.5" y="173.8">VDD_1.05V</text>
<text x="115.6" y="218.2">PHY_AD0</text>
<text x="115.6" y="223.3">PHY_AD1</text>
<text x="115.6" y="229.7">RXDLY</text>
<text x="115.6" y="236">RXD0</text>
<text x="115.6" y="242.4">RXD1</text>
<text x="115.6" y="248.7">RXD2</text>
<text x="115.6" y="253.8">RXD3</text>
<text x="115.6" y="258.9">RXCTL</text>
</g>
</svg>
